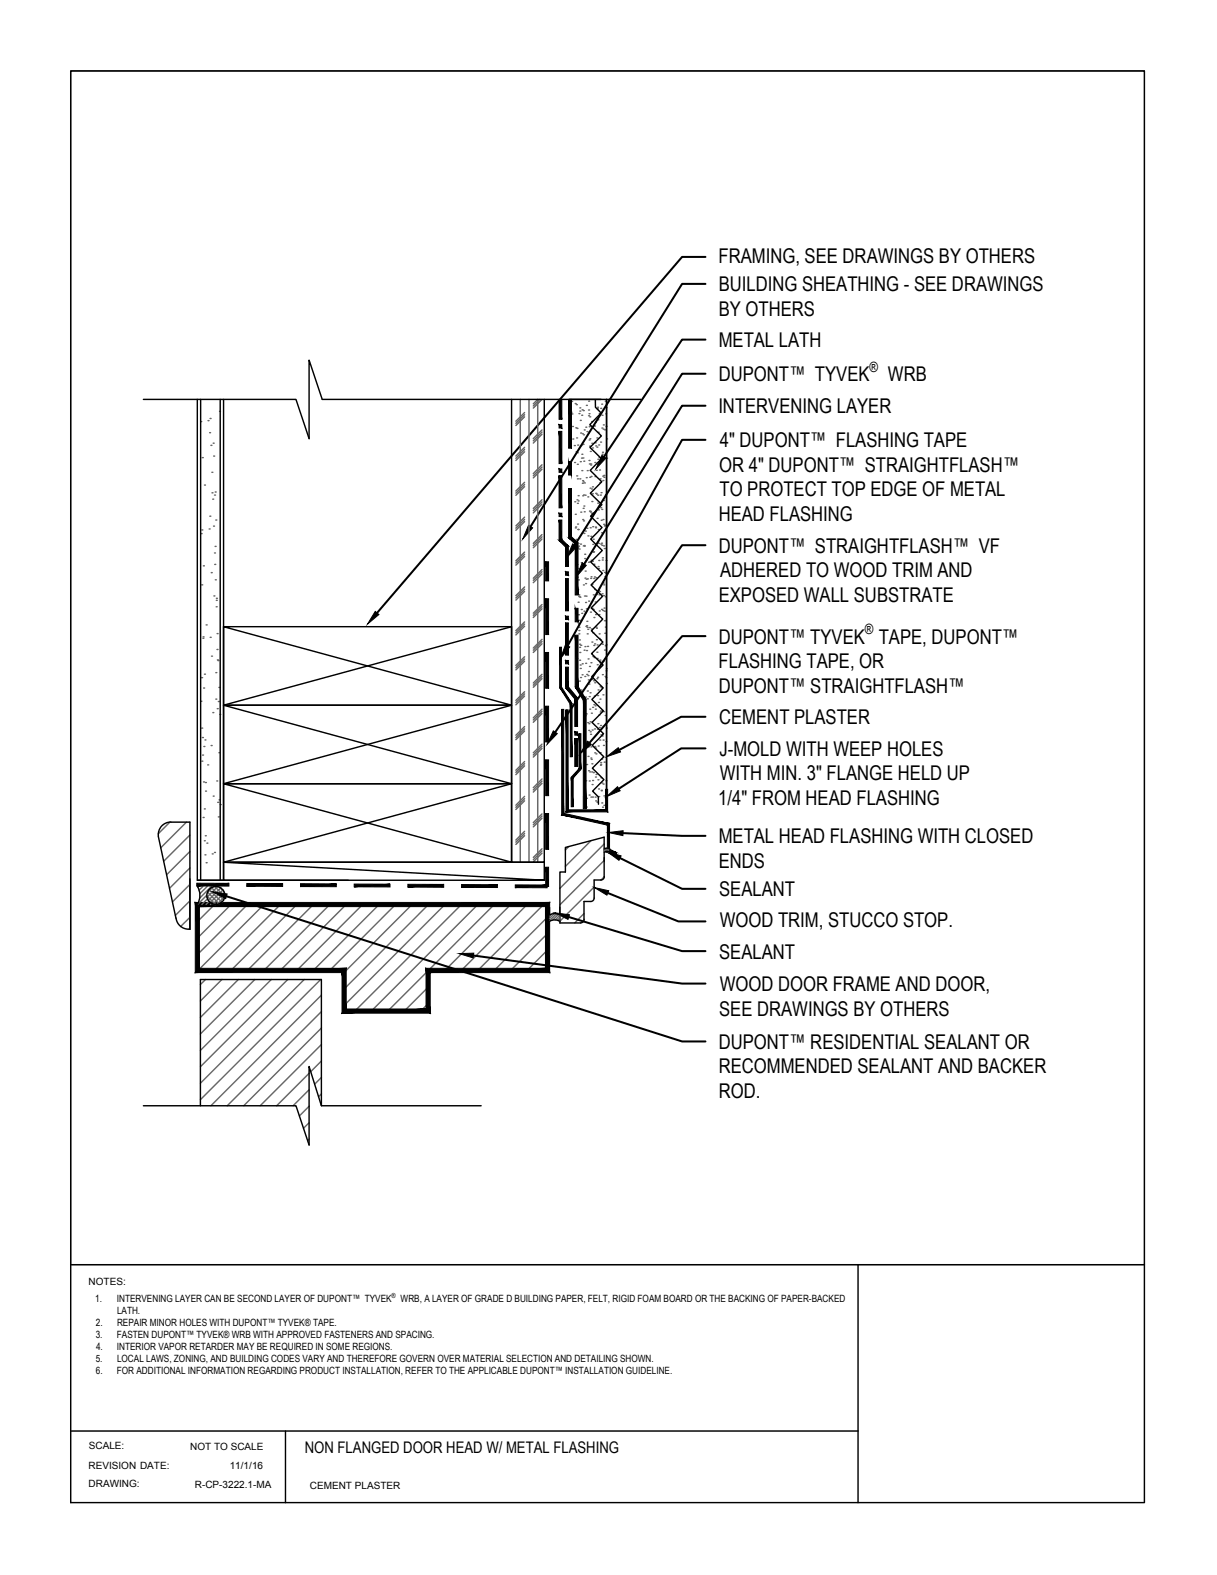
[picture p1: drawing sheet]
<svg xmlns="http://www.w3.org/2000/svg" width="216mm" height="279mm" viewBox="0 0 216 279" stroke-linecap="round" stroke-linejoin="round" font-family="sans-serif">
<!-- layer: -ATI-HATCH -->
<g fill="none" stroke="#666" stroke-width=".25">
<path d="M101.3 73.1h.1M101.4 71.2h.1M101.5 73.4h.1M101.6 75.7h.1M101.6 77.9h.1M101.9 79h.1M102 71.6h.1M102.1 75.9h.1M102.2 71.8h.1M102.3 77.7h.1M102.4 76h.1M102.5 79h.1"/>
<path d="M102.7 73.4h.1M102.9 72.9h.1M102.9 72.4h.1M102.9 74.6h.1M103 76.8h.1M103.1 79h.1M103.2 73.7h.1M103.3 72.7h.1M103.3 76.9h.1M103.4 78.8h.1M103.5 72.8h.1M103.5 77.1h.1"/>
<path d="M103.6 76.3h.1M103.9 75.8h.1M104 71.9h.1M104.1 76.6h.1M104.4 72.7h.1M104.4 73.8h.1M104.4 71.2h.1M104.5 73.4h.1M104.5 78h.1M104.5 75.7h.1M104.6 75.6h.1M104.6 79.1h.1"/>
<path d="M104.6 73.9h.1M104.6 77.8h.1M105 74.8h.1M105 78.6h.1M105.1 79.5h.1M105.5 75.6h.1M105.6 78.6h.1M105.6 74.9h.1M105.7 79.1h.1M105.9 77.7h.1M105.9 79.3h.1M106 72.5h.1"/>
<path d="M106 72.2h.1M106.1 74.5h.1M106.1 76.7h.1M106.2 78.9h.1M106.3 73.3h.1M106.5 78.4h.1M106.6 72.4h.1M106.7 71.7h.1M106.8 75.9h.1M106.8 73.7h.1M107 76.1h.1M107 75.4h.1"/>
<path d="M107.2 76.2h.1M107.4 71.2h.1M107.5 73.4h.1M107.5 72.3h.1M107.5 75.6h.1M107.6 77.9h.1M101.9 82h.1M102 89h.1M102.1 91.2h.1M102.1 93.6h.1M102.1 93.5h.1M102.2 95.7h.1"/>
<path d="M102.2 80.1h.1M102.3 84.4h.1M102.4 88.7h.1M102.4 82.4h.1M102.4 80.3h.1M102.4 84.9h.1M102.4 89.3h.1M102.5 93h.1M102.5 97.2h.1M102.5 93.9h.1M102.6 87.9h.1M102.6 88.9h.1"/>
<path d="M102.7 96.9h.1M102.7 97.4h.1M102.9 84.9h.1M102.9 81.9h.1M103 96.5h.1M103 90.9h.1M103.1 99.8h.1M103.2 81.3h.1M103.2 80.6h.1M103.2 83.5h.1M103.3 85.7h.1M103.3 85.3h.1"/>
<path d="M103.4 88h.1M103.4 92.2h.1M103.4 81.2h.1M103.5 90.2h.1M103.5 85.5h.1M103.5 96.8h.1M103.5 87.8h.1M103.5 92.4h.1M103.6 81.8h.1M103.6 94.6h.1M103.6 89.8h.1M103.6 96.8h.1"/>
<path d="M103.6 94h.1M103.6 90.8h.1M103.7 96.9h.1M103.7 85.7h.1M103.7 99.7h.1M103.7 99.1h.1M103.7 98.3h.1M103.8 87.8h.1M103.8 94.2h.1M103.9 99.4h.1M104 84.7h.1M104.1 93.7h.1"/>
<path d="M104.2 83.5h.1M104.3 88.1h.1M104.3 95.1h.1M104.4 99.7h.1M104.5 81.7h.1M104.6 82.3h.1M104.6 90.7h.1M104.6 84.7h.1M104.7 99.6h.1M104.7 86.6h.1M104.7 93.6h.1M104.7 80.1h.1"/>
<path d="M104.7 90.8h.1M104.7 90.7h.1M104.8 82.3h.1M104.8 82.5h.1M104.8 95.2h.1M104.9 84.5h.1M104.9 99.4h.1M104.9 86.7h.1M104.9 91h.1M105 89h.1M105.1 87.6h.1M105.1 91.2h.1"/>
<path d="M105.1 99.6h.1M105.1 86.4h.1M105.1 93.4h.1M105.2 96.6h.1M105.2 91h.1M105.2 95.7h.1M105.2 98h.1M105.3 97.9h.1M105.5 82h.1M105.6 84.5h.1M105.6 93.5h.1M105.7 93.6h.1"/>
<path d="M105.7 87.5h.1M105.8 96.5h.1M105.8 83.4h.1M105.8 87.7h.1M105.9 92h.1M106 96.2h.1M106 82.4h.1M106 87.8h.1M106 89.3h.1M106.1 81.5h.1M106.1 90.5h.1M106.1 93.9h.1"/>
<path d="M106.2 96.4h.1M106.2 99.4h.1M106.3 81.2h.1M106.4 83.4h.1M106.4 85.6h.1M106.5 84.9h.1M106.5 87.8h.1M106.6 90.1h.1M106.6 96.5h.1M106.6 87.4h.1M106.7 92.3h.1M106.7 81.4h.1"/>
<path d="M106.7 96.4h.1M106.7 94.5h.1M106.8 90.4h.1M106.8 96.7h.1M106.8 80.6h.1M106.8 99.3h.1M106.9 99h.1M106.9 80.2h.1M106.9 84.5h.1M106.9 85.2h.1M107 92.2h.1M107.1 88.8h.1"/>
<path d="M107.1 96.8h.1M107.1 93h.1M107.1 84.3h.1M107.1 84.7h.1M107.2 97.3h.1M107.2 93.3h.1M107.3 93.2h.1M107.4 87.8h.1M107.5 99.4h.1M107.6 81.3h.1M102.3 116.8h.1M102.4 100.1h.1"/>
<path d="M102.4 102.4h.1M102.5 104.6h.1M102.6 106.8h.1M102.6 100.9h.1M102.6 102.9h.1M102.6 109.1h.1M102.6 101.5h.1M102.7 105.8h.1M102.7 105.5h.1M102.7 111.9h.1M102.7 112.4h.1M102.7 111.3h.1"/>
<path d="M102.7 105.9h.1M102.8 113.5h.1M102.8 110.1h.1M102.8 114.8h.1M102.8 114.3h.1M102.8 117.1h.1M102.9 115.7h.1M102.9 105.9h.1M102.9 118h.1M102.9 118.6h.1M103 114.5h.1M103.1 108.1h.1"/>
<path d="M103.2 108.8h.1M103.3 119.7h.1M103.3 117.8h.1M103.5 103.8h.1M103.6 108.4h.1M103.6 115.3h.1M103.7 105.7h.1M103.8 114.7h.1M103.8 102.6h.1M103.8 108.7h.1M103.8 101.3h.1M103.9 103.5h.1"/>
<path d="M103.9 106.9h.1M103.9 117.7h.1M103.9 111.1h.1M104 105.8h.1M104 102.8h.1M104 108h.1M104 115.4h.1M104.1 111h.1M104.1 119.6h.1M104.1 110.2h.1M104.2 111.3h.1M104.2 112.4h.1"/>
<path d="M104.2 102.7h.1M104.2 114.7h.1M104.3 111.6h.1M104.3 119.9h.1M104.3 116.9h.1M104.4 119.1h.1M104.4 106.6h.1M104.6 111.3h.1M104.6 118.2h.1M104.7 108.6h.1M104.8 102.6h.1M104.8 117.6h.1"/>
<path d="M104.9 102.3h.1M104.9 111.6h.1M105 103.7h.1M105 113.9h.1M105 107.9h.1M105.1 112.2h.1M105.2 116.5h.1M105.3 105.5h.1M105.3 108.1h.1M105.3 114.5h.1M105.3 102.6h.1M105.4 100.1h.1"/>
<path d="M105.4 109.5h.1M105.4 116.7h.1M105.4 102.3h.1M105.5 114.2h.1M105.5 104.6h.1M105.6 106.8h.1M105.7 109h.1M105.7 102.5h.1M105.7 111.3h.1M105.8 105.2h.1M105.8 111.4h.1M105.8 113.5h.1"/>
<path d="M105.8 105.5h.1M105.9 115.7h.1M105.9 114.4h.1M105.9 116.8h.1M106 117.9h.1M106.1 100.5h.1M106.1 104.7h.1M106.2 100.8h.1M106.2 109h.1M106.3 105.5h.1M106.3 112.4h.1M106.3 108.4h.1"/>
<path d="M106.3 113.3h.1M106.4 104.9h.1M106.4 117.4h.1M106.4 117.6h.1M106.4 117.1h.1M106.5 113.5h.1M106.7 108.1h.1M106.8 105.3h.1M106.9 119.7h.1M106.9 114.3h.1M106.9 108.3h.1M106.9 101.2h.1"/>
<path d="M107 117.3h.1M107 103.4h.1M107.1 105.6h.1M107.1 103.7h.1M107.2 107.9h.1M107.2 108.4h.1M107.2 110.1h.1M107.2 101.5h.1M107.2 115.3h.1M107.3 112.3h.1M107.3 102.3h.1M107.4 114.6h.1"/>
<path d="M107.4 105.9h.1M107.4 111.2h.1M107.4 110.1h.1M107.4 116.8h.1M107.5 101.8h.1M107.5 119h.1M107.5 114.4h.1M107.6 118.6h.1M102.8 120.8h.1M103 120.2h.1M103 122.8h.1M103.1 122.4h.1"/>
<path d="M103.2 123h.1M103.8 120h.1M103.8 126.9h.1M103.9 123.7h.1M103.9 131.6h.1M103.9 138.5h.1M103.9 132.6h.1M104 126.6h.1M104.1 135.6h.1M104.2 124h.1M104.2 122.6h.1M104.3 128.2h.1"/>
<path d="M104.3 134.2h.1M104.4 120.6h.1M104.4 132.5h.1M104.4 136.7h.1M104.5 129.6h.1M104.5 121.4h.1M104.5 128.4h.1M104.5 138.5h.1M104.5 123.6h.1M104.6 125.8h.1M104.6 136.9h.1M104.7 128h.1"/>
<path d="M104.7 122.9h.1M104.7 129.8h.1M104.8 130.3h.1M104.8 134.5h.1M104.8 132.5h.1M104.9 134.7h.1M104.9 126.5h.1M105 120.5h.1M105 136.9h.1M105 135.5h.1M105 129.5h.1M105 139.2h.1"/>
<path d="M105.1 138.5h.1M105.1 125.5h.1M105.3 137.1h.1M105.3 120.8h.1M105.4 125h.1M105.4 123.5h.1M105.5 129.3h.1M105.5 132.4h.1M105.5 133.5h.1M105.5 121.1h.1M105.6 125.2h.1M105.6 125.8h.1"/>
<path d="M105.6 137.8h.1M105.6 132.7h.1M105.7 133.7h.1M105.7 137.4h.1M105.9 120.4h.1M106 129.4h.1M106 123.4h.1M106 120.1h.1M106.1 128.4h.1M106.1 138.3h.1M106.1 122.4h.1M106.1 132.3h.1"/>
<path d="M106.2 124.6h.1M106.2 140h.1M106.2 126.8h.1M106.3 129.1h.1M106.4 131.3h.1M106.4 124h.1M106.5 133.5h.1M106.5 121.8h.1M106.5 126.3h.1M106.5 135.7h.1M106.5 128.7h.1M106.6 135.3h.1"/>
<path d="M106.6 126.1h.1M106.6 135.6h.1M106.6 138h.1M106.6 130.4h.1M106.7 122h.1M106.7 134.7h.1M106.8 138.9h.1M106.8 130.6h.1M107 123.3h.1M107 139.1h.1M107 131.3h.1M107.1 132.2h.1"/>
<path d="M107.1 126.2h.1M107.2 135.2h.1M107.4 120h.1M107.4 126.9h.1M107.5 120.2h.1M107.5 131.6h.1M107.5 138.5h.1M107.6 129.2h.1M107.6 121.2h.1M100.9 150.2l-.6 .6M103.7 142.5h.1M104 143.2h.1"/>
<path d="M104 141.6h.1M104.5 141h.1M104.8 141.4h.1M104.9 149.1l-4.6 4.6M105.1 141.4h.1M105.4 157.4l-6.1 6M105.6 141.4h.1M105.7 142.1h.1M105.9 142.3h.1M106.2 141.3h.1M106.7 140.2h.1M106.7 140.3h.1"/>
<path d="M106.8 142.4h.1M106.9 143.2h.1M107.1 141.2h.1M107.1 142.9h.1M107.2 149.7l-7.9 7.9M107.2 152.6l-7.9 7.9M107.2 155.6l-.6 .5M35.2 160.5l-.2 .1M36.5 173.8l-.9 .9M38.1 160.5l-3.1 3M39.4 173.8l-3.8 3.8M41 160.5l-6 5.9"/>
<path d="M42.3 173.8l-6.7 6.7M43.9 160.5l-8.9 8.9M45.2 173.8l-9.6 9.6M46.8 160.5l-11.7 11.7M48.1 173.8l-12.5 12.5M49.8 160.5l-11.7 11.7M51 173.8l-15.4 15.4M52.7 160.5l-11.7 11.7M54 173.8l-18.4 18.4M55.6 160.5l-11.7 11.7M56.9 173.8l-21.3 21.3M57 176.5l-19.6 19.7"/>
<path d="M57 179.5l-16.7 16.7M58.5 160.5l-11.7 11.7M61.4 160.5l-11.7 11.7M64.3 160.5l-11.6 11.7M67.3 160.5l-11.7 11.7M70.2 160.5l-11.7 11.7M73.1 160.5l-12 12M76 172.2l-7.2 7.2M76 175.1l-4.3 4.3M76 178l-1.4 1.4M76 160.5l-14.9 14.9M78.9 160.5l-17.8 17.9"/>
<path d="M81.9 160.5l-18.9 18.9M84.8 160.5l-18.9 18.9M87.7 160.5l-11.7 11.7M90.6 160.5l-11.7 11.7M93.5 160.5l-11.7 11.7M96.4 160.5l-11.6 11.7M97.1 162.7l-9.4 9.5M97.1 165.6l-6.5 6.6M97.1 168.5l-3.6 3.7M97.1 171.5l-.7 .7M103.6 162.1l-1.6 1.6M54.8 190.4l-5.7 5.8"/>
<path d="M54.8 193.3l-2.8 2.9M54.8 196.2l-1.7 1.8M54.8 199.2l-1 1M57 182.4l-13.8 13.8M57 185.3l-10.8 10.9M57 188.2l-1.9 1.9M57 191.1l-1.2 1.2M57 194.1l-.5 .4M54.8 202.1l-.2 .2"/>
</g>
<!-- layer: .ATI-TEXT -->
<g fill="#000" stroke="#000" stroke-width=".18">
<path d="M93.8 93.2l.7 .4-1.8 2zM101.6 96.5l.7 .5-1.7 1.9zM106.8 80.8l.7 .5-1.8 1.9zM66.6 108.5l.6 .5-2 1.7zM100.3 114.3l.8 .5-1.7 2zM103.3 99.8l.7 .5-1.7 2zM98.2 129.7l.7 .4-1.8 1.9zM104.3 131.5l.6 .6-2 1.6zM107.6 134.2l2.1-1.6 .4 .8zM37.7 158.2l2.6 .4-.3 .8zM105.4 157.4l2.6 .6-.3 .8zM107.7 151.1l2.5 .7-.4 .8z"/>
<path d="M107.6 141.3l2-1.7 .4 .7zM107.9 147.7l2.6-.3v.8zM81.4 169.2l2.6-.1-.1 .8zM98.4 161.9l2.6 .4-.2 .8z"/>
</g>
<g fill="none" stroke="#000" stroke-width=".36">
<path d="M125.2 45.6h-4.2l-54.1 63.1M125.2 50.4h-4.2l-26.9 43M125.2 72h-4.2l-17.4 28.1M125.2 66.3h-4.2l-19 30.4M125.2 78h-4.2l-20.3 36.6M125.2 60.2h-4.2l-13.9 20.8M125.2 96.7h-4.2l-22.5 33.2M125.2 112.8h-4.2l-16.4 19M125.2 127.2h-4.4l-10.9 5.8M125.2 132.8h-4.4l-11 7.1M40.2 159l80.8 25.7h4.2M107.8 158.4l12.5 5.1h4.9"/>
<path d="M110 152.2l11 5.5h4.2M110.5 147.8l10.5 .5h4.2M84 169.5l37 5h4.2M100.9 162.7l20.1 6h4.2"/>
</g>
<!-- layer: .ATI-HATCH -->
<g fill="none" stroke="#666" stroke-width=".25">
<path d="M35.6 74.8h.1M36.9 74.6h.1M37.2 76.8h.1M37.3 74.2h.1M37.4 79h.1M37.8 78.6h.1M38.9 73h.1M92.3 70.9v82.1M93.1 73.2l-1.6 1.5M93.1 79.4l-1.6 1.5M93.1 73.6l-1.6 1.5M93.1 79.7l-1.6 1.6"/>
<path d="M93.1 73.9l-1.6 1.6M93.8 70.9v82.1M94.6 71.6l.8-.7v82.1M95.8 70.9l-1.2 1.1M96.2 76.3l-1.6 1.5M96.2 76.7l-1.6 1.5M96.2 70.9l-1.6 1.5M96.2 77l-1.6 1.6M35.7 94.7h.1M35.8 94h.1M35.9 81.2h.1M36.3 86h.1"/>
<path d="M37.1 93.8h.1M37.2 91.6h.1M37.6 83.8h.1M37.6 87.4h.1M37.7 88.5h.1M37.9 93.3h.1M37.9 80.9h.1M38.1 98.1h.1M38.1 87.8h.1M38.2 96.9h.1M38.2 87.3h.1M38.3 92.3h.1"/>
<path d="M93.1 85.6l-1.6 1.5M93.1 91.7l-1.6 1.6M93.1 97.9l-1.6 1.6M93.1 85.9l-1.6 1.6M93.1 92.1l-1.6 1.6M93.1 98.3l-1.6 1.6M93.1 80.1l-1.6 1.6M93.1 86.3l-1.6 1.6M93.1 92.5l-1.6 1.6M93.1 98.7l-1.6 1.6M96.2 82.5l-1.6 1.5M96.2 88.7l-1.6 1.5"/>
<path d="M96.2 94.8l-1.6 1.6M96.2 82.9l-1.6 1.5M96.2 89l-1.6 1.6M96.2 95.2l-1.6 1.6M96.2 83.2l-1.6 1.6M96.2 89.4l-1.6 1.6M96.2 95.6l-1.6 1.6M35.8 103.7h.1M36 113.2h.1M36 113h.1M36.1 100.4h.1M36.3 119.6h.1"/>
<path d="M36.6 110.9h.1M37.3 113.1h.1M37.5 101.6h.1M37.5 116.4h.1M37.9 105.7h.1M38.1 100.1h.1M38.2 102.9h.1M38.3 119.3h.1M38.3 107.6h.1M38.4 106.5h.1M38.4 106.1h.1M38.5 115.2h.1"/>
<path d="M38.5 112.4h.1M38.6 117.1h.1M38.7 117.2h.1M93.1 104.1l-1.6 1.6M93.1 110.3l-1.6 1.6M93.1 116.5l-1.6 1.6M93.1 104.5l-1.6 1.6M93.1 110.7l-1.6 1.6M93.1 116.9l-1.6 1.6M93.1 104.9l-1.6 1.6M93.1 111.1l-1.6 1.5M93.1 117.3l-1.6 1.5"/>
<path d="M96.2 101l-1.6 1.6M96.2 107.2l-1.6 1.6M96.2 113.4l-1.6 1.6M96.2 119.6l-1.6 1.6M96.2 101.4l-1.6 1.6M96.2 107.6l-1.6 1.6M96.2 113.8l-1.6 1.5M96.2 101.8l-1.6 1.6M96.2 108l-1.6 1.5M96.2 114.2l-1.6 1.5M35.6 124.4h.1M35.8 120.2h.1"/>
<path d="M35.8 129.2h.1M35.8 135h.1M35.9 130.8h.1M35.9 133.9h.1M36.1 138.7h.1M36.1 122.1h.1M36.2 132.4h.1M36.4 131.3h.1M36.4 138.8h.1M36.8 135.7h.1M37.5 132.3h.1M37.8 126.4h.1"/>
<path d="M38.3 124h.1M38.5 138.5h.1M38.5 125.7h.1M38.7 124.4h.1M38.8 121.9h.1M38.8 133.5h.1M39 126.7h.1M93.1 122.7l-1.6 1.6M93.1 128.9l-1.6 1.5M93.1 135.1l-1.6 1.5M93.1 123.1l-1.6 1.5M93.1 129.3l-1.6 1.5"/>
<path d="M93.1 135.5l-1.6 1.5M93.1 123.5l-1.6 1.5M93.1 129.7l-1.6 1.5M93.1 135.9l-1.6 1.5M96.2 125.8l-1.6 1.5M96.2 132l-1.6 1.5M96.2 138.2l-1.6 1.5M96.2 120l-1.6 1.5M96.2 126.2l-1.6 1.5M96.2 132.4l-1.6 1.5M96.2 138.6l-1.6 1.5M96.2 120.4l-1.6 1.5"/>
<path d="M96.2 126.6l-1.6 1.5M96.2 132.8l-1.6 1.5M96.2 139l-1.6 1.5M35.2 157.3l-.1 .1M36 157.3l-.7 .6M36 145h.1M36.3 143.5h.1M36.3 149.1h.1M36.4 151.6h.1M36.4 148.3h.1M36.5 140.3h.1M36.6 153h.1"/>
<path d="M36.7 158.8l-1.7 1.7M36.7 158.9l1.5 1.6M36.7 149.6h.1M36.8 157.3l-1.4 1.2M36.8 159.5l-1 1M36.8 158.2l2.1 2.1M37.1 157.8l2.3 2.2M37.1 159.9l-.5 .6M37.5 157.3l-2.1 2M37.5 157.4l2.2 2.2M37.6 151.5h.1M37.8 141.2h.1"/>
<path d="M37.8 157.3l-1 1.1M38.1 151.2h.1M38.1 157.3l1.8 1.8M38.3 157.3h.1M38.6 142.3h.1M38.6 157.3l-1.9 1.9M38.7 144.9h.1M38.9 141.9h.1M39 157.4l.7 .8M39.1 142.7h.1M39.2 157.5l-2.3 2.2M39.6 157.9l-2.3 2.2"/>
<path d="M39.8 158.4l-2 2M39.9 159.1l-1.4 1.4M93.1 141.3l-1.6 1.5M93.1 147.5l-1.6 1.5M93.1 141.7l-1.6 1.5M93.1 147.9l-1.6 1.5M93.1 142.1l-1.6 1.5M93.1 148.2l-1.6 1.6M96.2 144.4l-1.6 1.5M96.2 150.6l-1.6 1.5M96.2 144.8l-1.6 1.5M96.2 150.9l-1.6 1.6"/>
<path d="M96.2 145.1l-1.6 1.6M96.2 151.3l-1.6 1.6M107.4 150.5l-.2 .2M107.6 150.5l-.4 .4M107.9 150.5l-.7 .7M108 150.5l-.5 .6M108.2 150.7l-.5 .4M108.2 150.9l-.3 .2M108.2 151.1l-.1 .1M37.5 160.3l-.2 .2M38.1 160.5h.1M97.8 162.2l-.3 .3"/>
<path d="M98.4 162.1l-.9 .8M98.7 162.1l-1.2 1.3M99.1 162.2l-1.1 1M99.3 162.4l-.8 .8M99.3 162.8l-.4 .5M99.3 163.2l-.1 .2"/>
</g>
<!-- layer: .ATI-DETAIL -->
<g fill="none" stroke="#000" stroke-width=".25">
<path d="M25.4 70.9h27.1l2.3 6.9v-13.9l2.4 7h56.5M35 70.9v85.3h4.7v-85.3M35.6 70.9v85.3M39.1 70.9v85.3M90.8 70.9v82.1h5.8v-82.1M105.6 71v1.2l1.1 1.1-2.1 2 2.1 2-2 2.1 2 2-2 2 2.1 2.1-2.1 2 2.1 2-2 2.1 2 2-2 2 2 2-2 2.1 2.1 2-2 2.1 2 2-2 2 2 2-2 2.1 2 2-2 2.1 2.1 2-2 2 2 2-2 2.1 2.1 2-2.1 2.1 2.1 2-2 2 2 2-2 2.1 2 2-2 2 1 1.1 .1 1.3M107.6 70.9v69.1M39.7 111.2l51.1 13.9v-13.9h-51.1v13.9h51.1l-51.1 13.9 51.1 14v-14h-51.1v14h51.1M90.8 111.2l-51.1 13.9 51.1 13.9v-13.9h-51.1v13.9h51.1l-51.1 14h56.9v3.2h-56.9v-3.2l56.9 3.2M28.1 148.3l3.1 14.6M30.3 145.8h3.4v19.1a2.31 2.31 0 0 1-2.5-2M30.3 145.8a2.23 2.23 0 0 0-2.2 2.5"/>
<path d="M35 156.2h26.8M35 157.2a3 3 0 0 1 0 3.2M106.6 156.1h-1.2v3.2a.6 .6 0 0 1-.6 .6h-1.2v3.2a.57 .57 0 0 1-.6 .6M107.2 155.5v-7l-6.9 1.8v4.4h-1v9h3.7M107.2 150.6a.94 .94 0 0 1 1 0M107.2 155.5a.6 .6 0 0 1-.6 .6M107.2 151.2a.94 .94 0 0 1 1 0M108.2 150.7v.6M109.2 151.5h.1M97.5 160.9v1.2M97.5 163.4a1.72 1.72 0 0 1 1.8 0M97.5 162.3a1.72 1.72 0 0 1 1.8 0"/>
<path d="M99.3 160.9v1.2M25.4 196.2h27.1l2.3 6.9v-13.9l2.2 7h28.4M35.6 196.2v-22.4h21.4v22.4"/>
<circle cx="38.3" cy="158.9" r="1.6"/>
</g>
<g fill="#000" stroke="#000" stroke-width=".18">
<path d="M100.9 70.9l.5 8.6v-8.6zM100.9 70.9l.5 8.6h-.5z"/>
<path d="M101.3 95.2l-.3 .3 1.5 .7zM101 95.5l1.5 .7-.4 .4z"/>
<path d="M100.9 81.9l.5 2.4v-2.4zM100.9 81.9l.5 2.4h-.5z"/>
<path d="M100.9 86.7l.5 8.6v-8.6zM100.9 86.7l.5 8.6h-.5z"/>
<path d="M102 96.4l.5 9.1v-9.1zM102 96.4l.5 9.1h-.5z"/>
<path d="M102 107.9l.5 2.4v-2.4zM102 107.9l.5 2.4h-.5z"/>
<path d="M102 112.7l.5 9.1v-9.1zM102 112.7l.5 9.1h-.5z"/>
<path d="M100.4 125.9l.4 17.8v-17.8zM100.4 125.9l.4 17.8-.4 .3zM100.4 144l7-.3h-6.6zM100.4 144l7-.3 .4 .3zM107.4 140v3.7l.4 .3zM107.4 140h.4v4z"/>
<path d="M102.1 121.9l1.9 2.2-1.5-2.4zM102.1 121.9l1.9 2.2-.5 .2z"/>
<path d="M103.5 124.2l.5 19.3v-19.3zM103.5 124.2l.5 19.3h-.5z"/>
<path d="M107.9 150.9l-.2 .3 1.3 .2zM107.7 151.2l1.3 .2-.1 .4z"/>
<path d="M109 151.5l-.1 .3h.2zM109 151.5l.2 .2-.1 .1zM109 151.5l.2 .2 .1-.1z"/>
<path d="M107.8 150.8l1.2 .7 .2-.3zM107.8 150.8l.3-.2 1.1 .6zM107.8 146.4v4.4l.3-.2zM107.8 146.4l.3-.3v4.5zM99.6 144.6l8.2 1.8 .3-.3zM99.6 144.6l.4-.3 8.1 1.8zM99.6 125.8v18.8l.4-.3zM99.6 125.8h.4v18.5z"/>
<path d="M109 151.5l.3 .1 .1-.2zM109 151.5l.3-.2 .1 .1zM109.2 151.2l-.2 .3 .3-.2z"/>
<path d="M34.6 160.1l.8 11.7v-11zM34.6 160.1l.8 11.7-.8 .7zM35.4 171.8l-.8 .7 26.8-.7zM34.6 172.5l26.8-.7-.7 .7zM61.4 171.8l-.7 .7 .7 6.5zM60.7 172.5l.7 6.5-.7 .7zM61.4 179l-.7 .7 14.9-.7zM60.7 179.7l14.9-.7 .7 .7zM75.6 171.8v7.2l.7 .7zM75.6 171.8l.7 .7v7.2zM75.6 171.8l.7 .7 20.5-.7zM76.3 172.5l20.5-.7 .7 .7zM96.8 160.8v11l.7 .7zM96.8 160.8l.7-.7v12.4zM35.4 160.8h61.4l.7-.7zM34.6 160.1h62.9l-62.1 .7z"/>
</g>
<!-- layer: 0 -->
<path d="M30.1 145.8l-2 2.1M33.1 145.8l-4.6 4.6M33.7 148.1l-4.7 4.7M33.7 151.1l-4.1 4.1M33.7 154l-3.6 3.6M33.7 156.9l-3.1 3.1M33.7 159.8l-2.6 2.6M33.7 162.7l-1.7 1.7" fill="none" stroke="#666" stroke-width=".25"/>
<!-- layer: .ATI-DETAIL -->
<path d="M100.9 95.3h.5M102 121.8h.5" fill="none" stroke="#000" stroke-width=".18"/>
<!-- layer: ATI-SAM -->
<g fill="#000" stroke="#000" stroke-width=".18">
<path d="M96.8 99.7l.5 3.3v-3.3zM96.8 99.7l.5 3.3h-.5z"/>
<path d="M96.8 106.2l.5 6.4v-6.4zM96.8 106.2l.5 6.4h-.5z"/>
<path d="M96.8 115.7l.5 6.4v-6.4zM96.8 115.7l.5 6.4h-.5z"/>
<path d="M96.8 125.3l.5 6.3v-6.3zM96.8 125.3l.5 6.3h-.5z"/>
<path d="M96.8 134.8l.5 6.3v-6.3zM96.8 134.8l.5 6.3h-.5z"/>
<path d="M99.3 114.8v7.1h.3zM99.3 114.8h.3v7.1z"/>
<path d="M101.2 124.9v9.3h.3zM101.2 124.9h.3v9.3z"/>
<path d="M99.3 122l1.9 3 .3-.2zM99.3 122l.3-.2 1.9 3z"/>
<path d="M101.3 137.9l.4 5.2v-5.2zM101.3 137.9l.4 5.2h-.4z"/>
<path d="M102.8 136.3l-1.2 1.8 1.4-1.5zM102.8 136.3l-1.2 1.8-.2-.3z"/>
<path d="M102.7 130.2l.4 6.2v-6.2zM102.7 130.2l.4 6.2h-.4z"/>
<path d="M34.9 157.2h5.7v-.5zM34.9 156.7h5.7l-5.7 .5z"/>
<path d="M43.8 157.2l6.3 .1v-.6zM43.8 156.7h6.3l-6.3 .5z"/>
<path d="M53.3 157.3h6.4v-.5zM53.3 156.8h6.4l-6.4 .5z"/>
<path d="M62.8 157.3h6.4v-.4zM62.8 156.8l6.4 .1-6.4 .4z"/>
<path d="M72.4 157.4h6.3v-.5zM72.4 156.9h6.3l-6.3 .5z"/>
<path d="M81.9 157.4h6.3v-.4zM81.9 156.9l6.3 .1-6.3 .4z"/>
<path d="M91.4 157.5h5.7v-.5zM91.4 157h5.7l-5.7 .5z"/>
<path d="M96.8 144.3l.5 6.4v-6.4zM96.8 144.3l.5 6.4h-.5z"/>
<path d="M96.8 153.8l.5 3.5v-3.5zM96.8 153.8l.5 3.5h-.5z"/>
</g>
<!-- layer: -ATI-WRB -->
<g fill="#000" stroke="#000" stroke-width=".18">
<path d="M99.2 70.9l.5 3.5v-3.5zM99.2 70.9l.5 3.5h-.5z"/>
<path d="M99.2 75.3l.5 .6v-.6zM99.2 75.3l.5 .6h-.5z"/>
<path d="M99.2 76.5l.5 5.7v-5.7zM99.2 76.5l.5 5.7h-.5z"/>
<path d="M99.6 95.6l-.4 .4 1.5 .8zM99.2 96l1.5 .8-.3 .3z"/>
<path d="M99.2 83.2l.5 .6v-.6zM99.2 83.2l.5 .6h-.5z"/>
<path d="M99.2 84.4l.5 5.7v-5.7zM99.2 84.4l.5 5.7h-.5z"/>
<path d="M99.2 91l.5 .6v-.6zM99.2 91l.5 .6h-.5z"/>
<path d="M99.2 92.3l.5 3.5v-3.5zM99.2 92.3l.5 3.5h-.5z"/>
<path d="M100.3 96.9l.5 3.6v-3.6zM100.3 96.9l.5 3.6h-.5z"/>
<path d="M100.3 101.4l.5 .7v-.7zM100.3 101.4l.5 .7h-.5z"/>
<path d="M100.3 102.6l.5 5.8v-5.8zM100.3 102.6l.5 5.8h-.5z"/>
<path d="M100.3 109.3l.5 .6v-.6zM100.3 109.3l.5 .6h-.5z"/>
<path d="M100.3 110.5l.5 5.7v-5.7zM100.3 110.5l.5 5.7h-.5z"/>
<path d="M100.3 117.2l.5 .6v-.6zM100.3 117.2l.5 .6h-.5z"/>
<path d="M100.3 118.3l.5 3.6v-3.6zM100.3 118.3l.5 3.6h-.5z"/>
<path d="M100.4 122.1l2 1.7-1.6-2zM100.4 122.1l2 1.7-.4 .3z"/>
<path d="M102 123.9l.5 5v-5zM102 123.9l.5 5h-.5z"/>
<path d="M102 129.8l.5 .6v-.6zM102 129.8l.5 .6h-.5z"/>
<path d="M102 131l.5 4.9v-4.9zM102 131l.5 4.9h-.5z"/>
</g>
<path d="M99.2 95.8h.5M100.3 121.9h.5M102 135.9h.5" fill="none" stroke="#000" stroke-width=".18"/>
<!-- layer: ATI-SAM -->
<path d="M34.9 156.7v.5M96.8 157.3h.5" fill="none" stroke="#000" stroke-width=".18"/>
<!-- layer: 0 -->
<path d="M12.5 12.6h190.5v211.8h-190.5z" fill="none" stroke="#000" stroke-width=".18"/>
<path d="M12.5 12.6h190.5v254h-190.5zM12.5 224.4h190.5M152.2 224.4v42.2M12.5 253.9h139.7M50.6 253.9v12.7" fill="none" stroke="#000" stroke-width=".25"/>
<g font-size="3.6">
<text x="127.5" y="46.7">FRAMING, SEE DRAWINGS BY OTHERS</text>
<text x="127.5" y="51.7">BUILDING SHEATHING - SEE DRAWINGS</text>
<text x="127.5" y="56">BY OTHERS</text>
<text x="127.5" y="61.5">METAL LATH</text>
<text x="127.5" y="67.6">DUPONT™ TYVEK</text>
<text x="157.5" y="67.6">WRB</text>
<text x="127.4" y="73.3">INTERVENING LAYER</text>
<text x="127.6" y="83.7">OR 4&quot; DUPONT™ STRAIGHTFLASH™</text>
<text x="127.7" y="79.3">4&quot; DUPONT™ FLASHING TAPE</text>
<text x="127.6" y="88">TO PROTECT TOP EDGE OF METAL</text>
<text x="127.5" y="92.4">HEAD FLASHING</text>
<text x="127.5" y="98">DUPONT™ STRAIGHTFLASH™ VF</text>
<text x="127.5" y="106.7">EXPOSED WALL SUBSTRATE</text>
<text x="127.7" y="102.4">ADHERED TO WOOD TRIM AND</text>
<text x="127.5" y="118.5">FLASHING TAPE, OR</text>
<text x="127.5" y="114.2">DUPONT™ TYVEK TAPE, DUPONT™</text>
<text x="127.5" y="122.9">DUPONT™ STRAIGHTFLASH™</text>
<text x="127.6" y="128.5">CEMENT PLASTER</text>
<text x="127.6" y="134.1">J-MOLD WITH WEEP HOLES</text>
<text x="127.4" y="142.8">1/4&quot; FROM HEAD FLASHING</text>
<text x="127.7" y="138.4">WITH MIN. 3&quot; FLANGE HELD UP</text>
<text x="127.5" y="149.6">METAL HEAD FLASHING WITH CLOSED</text>
<text x="127.5" y="153.9">ENDS</text>
<text x="127.6" y="159">SEALANT</text>
<text x="127.7" y="164.5">WOOD TRIM, STUCCO STOP.</text>
<text x="127.6" y="170">SEALANT</text>
<text x="127.7" y="175.8">WOOD DOOR FRAME AND DOOR,</text>
<text x="127.6" y="180.2">SEE DRAWINGS BY OTHERS</text>
<text x="127.5" y="186.1">DUPONT™ RESIDENTIAL SEALANT OR</text>
<text x="127.5" y="190.4">RECOMMENDED SEALANT AND BACKER</text>
<text x="127.5" y="194.7">ROD.</text>
</g>
<text font-size="2.8" x="54.1" y="257.8">NON FLANGED DOOR HEAD W/ METAL FLASHING</text>
<g font-size="2.5">
<text x="154.3" y="66">®</text>
<text x="153.4" y="112.6">®</text>
</g>
<g font-size="1.8">
<text x="15.7" y="227.9">NOTES:</text>
<text x="16.9" y="231">1.</text>
<text x="20.7" y="231">INTERVENING LAYER CAN BE SECOND LAYER OF DUPONT™ TYVEK</text>
<text x="20.8" y="233.1">LATH.</text>
<text x="71.1" y="231">WRB, A LAYER OF GRADE D BUILDING PAPER, FELT, RIGID FOAM BOARD OR THE BACKING OF PAPER-BACKED</text>
<text x="17" y="237.3">3.</text>
<text x="17" y="235.2">2.</text>
<text x="17" y="239.5">4.</text>
<text x="20.7" y="237.3">FASTEN DUPONT™ TYVEK® WRB WITH APPROVED FASTENERS AND SPACING.</text>
<text x="20.7" y="239.5">INTERIOR VAPOR RETARDER MAY BE REQUIRED IN SOME REGIONS.</text>
<text x="20.8" y="235.2">REPAIR MINOR HOLES WITH DUPONT™ TYVEK® TAPE.</text>
<text x="17" y="241.6">5.</text>
<text x="17" y="243.8">6.</text>
<text x="20.7" y="243.8">FOR ADDITIONAL INFORMATION REGARDING PRODUCT INSTALLATION, REFER TO THE APPLICABLE DUPONT™ INSTALLATION GUIDELINE.</text>
<text x="20.8" y="241.6">LOCAL LAWS, ZONING, AND BUILDING CODES VARY AND THEREFORE GOVERN OVER MATERIAL SELECTION AND DETAILING SHOWN.</text>
<text x="15.8" y="257.1">SCALE:</text>
<text x="33.7" y="257.1">NOT TO SCALE</text>
<text x="15.7" y="260.5">REVISION DATE:</text>
<text x="15.7" y="263.8">DRAWING:</text>
<text x="34.6" y="263.9">R-CP-3222.1-MA</text>
<text x="40.8" y="260.6">11/1/16</text>
<text x="55" y="264.2">CEMENT PLASTER</text>
</g>
<text font-size="1.2" x="69.5" y="230.2">®</text>
</svg>
